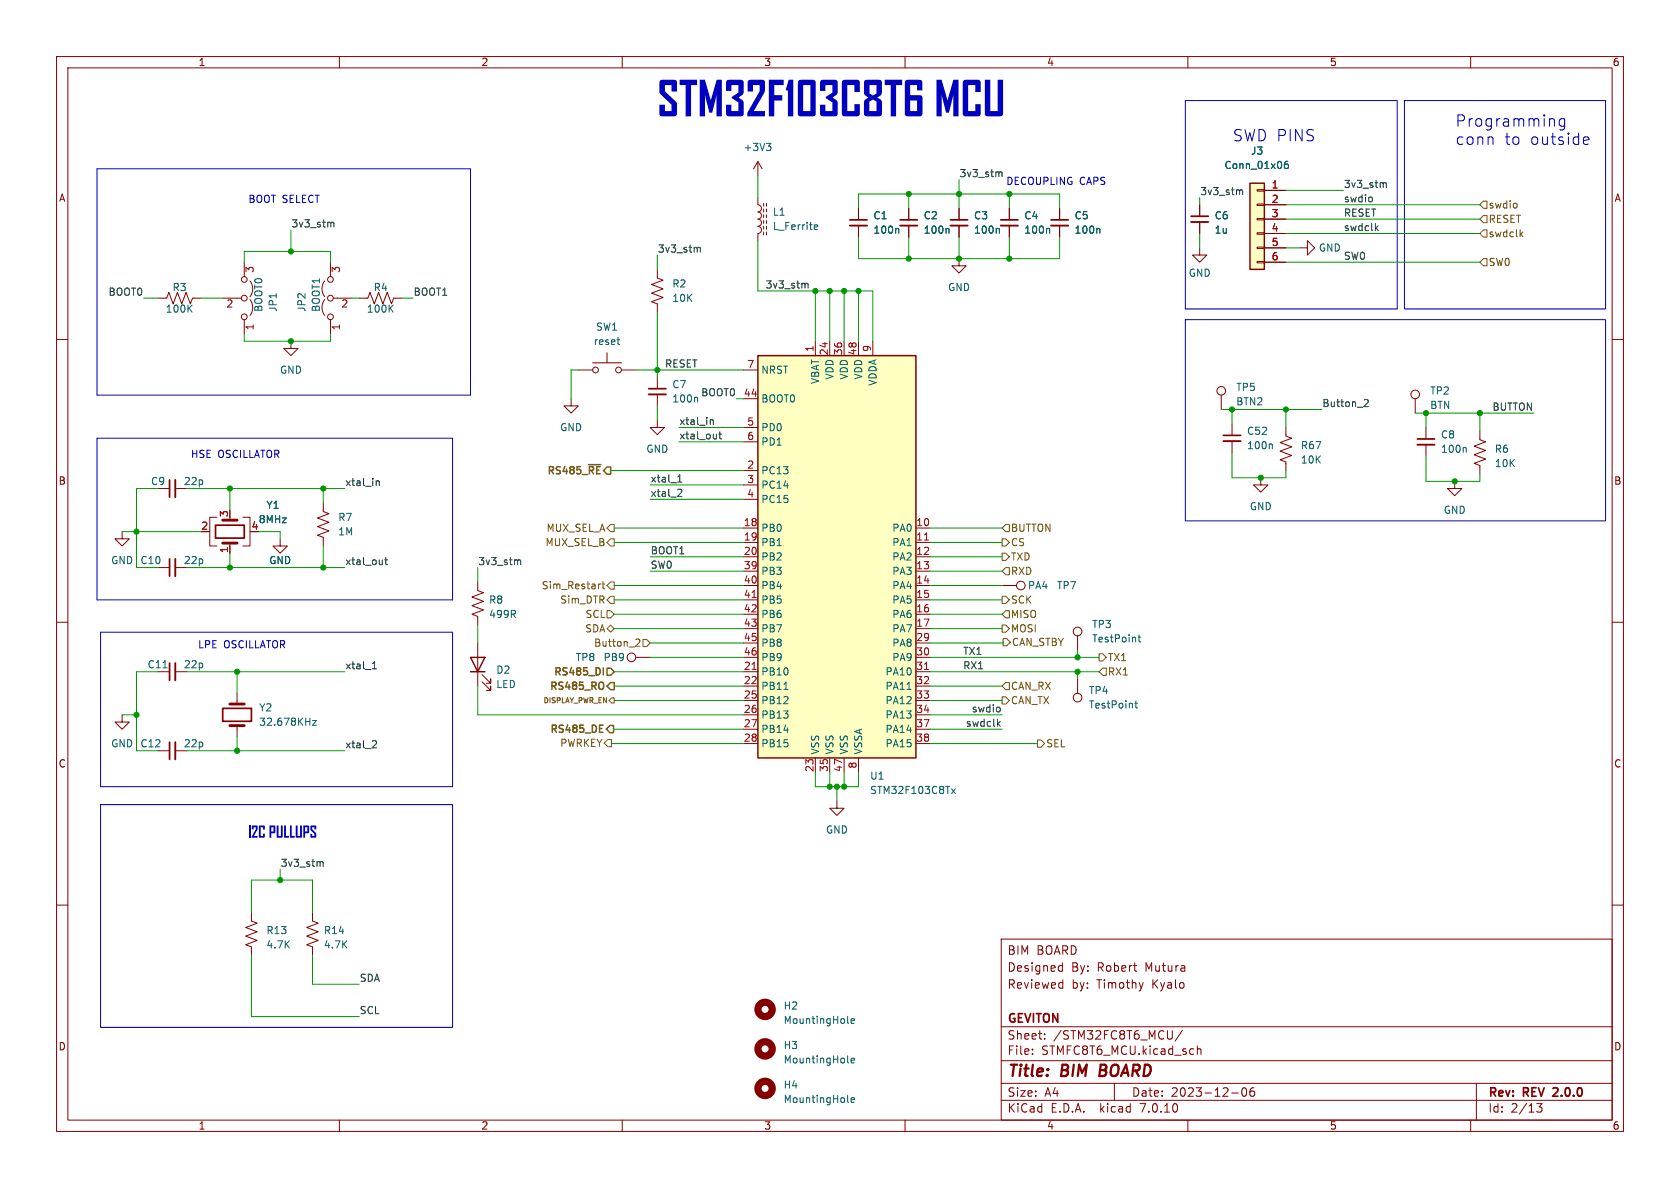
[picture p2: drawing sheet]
<svg xmlns="http://www.w3.org/2000/svg" width="297mm" height="210mm" viewBox="0 0 297 210" stroke-linecap="round" stroke-linejoin="round" font-family="sans-serif">
<g fill="none" stroke="#840000" stroke-width=".18">
<path d="M10 10h277v190h-277zM12 12h273v186h-273zM60 10v2M110 10v2M160 10v2M210 10v2M260 10v2M134 34.9v1.3a.64 .64 0 0 1 .6 .6 .64 .64 0 0 1-.6 .7 .64 .64 0 0 1 .6 .6 .64 .64 0 0 1-.6 .6 .64 .64 0 0 1 .6 .7 .64 .64 0 0 1-.6 .6 .64 .64 0 0 1 .6 .6 .64 .64 0 0 1-.6 .7v1.2M134 28.6v2.5M134 28.6l-.8 1.2M134 28.6l.7 1.2M135 35.9v.5"/>
<path d="M135 37v.5M135 38v.5M135 39v.5M135.5 35.9v.5M135.5 37v.5M135.5 38v.5M135.5 39v.5M151.8 36.8v2.1M151.8 39.9v2M160.7 36.8v2.1M160.7 39.9v2M169.5 36.8v2.1"/>
<path d="M169.5 39.9v2M178.4 36.8v2.1M178.4 39.9v2M187.3 36.8v2.1M187.3 39.9v2M212.1 36.2v2M212.1 39.2v2.1M222.2 38.6h1.3v.3h-1.3zM222.2 36.1h1.3v.2h-1.3zM222.2 33.5h1.3v.3h-1.3zM223.5 33.7h3.8M223.5 36.2h3.8"/>
<path d="M223.5 38.7h3.8M10 60h2M27.9 52.7h1.6l.3-1 .8 2 .8-2 .7 2 .8-2 .8 2 .3-1h1.6M39.4 52.7h3.3M43.2 46.4v2.5M43.2 56.5v2.6M44.2 53a2.26 2.26 0 0 1 0 2.8M44.2 49.7a2.26 2.26 0 0 1 0 2.8M57.4 53a2.26 2.26 0 0 0 0 2.8M57.4 49.7a2.26 2.26 0 0 0 0 2.8M58.4 46.4v2.5M58.4 56.5v2.6"/>
<path d="M58.9 52.7h3.3M63.5 52.7h1.5l.4-1 .8 2 .7-2 .8 2 .8-2 .7 2 .4-1h1.5M116.2 47.6v1.5l1 .4-2 .8 2 .8-2 .7 2 .8-2 .7 1 .4v1.5M135 40v.5M135 41v.5M135.5 40v.5M135.5 41v.5M169.5 45.7v1.3h1.3l-1.3 1.3-1.2-1.3h1.2M212.1 43.8v1.3h1.3l-1.3 1.3-1.3-1.3h1.3M222.2 46.2h1.3v.3h-1.3zM222.2 43.7h1.3v.2h-1.3zM222.2 41.1h1.3v.3h-1.3z"/>
<path d="M223.5 41.3h3.8M223.5 43.8h3.8M223.5 46.4h3.8M229.9 43.8h1.2v-1.3l1.3 1.3-1.3 1.3v-1.3M285 60h2M51.4 60.3v1.3h1.3l-1.3 1.3-1.2-1.3h1.2M101 70.5v1.3h1.2l-1.2 1.2-1.3-1.2h1.3M102.2 65.4h2.6M104.8 64.1h5.1M107.3 62.4v1.7M109.9 65.4h2.5M116.2 74.3v1.3h1.3l-1.3 1.2-1.3-1.2h1.3"/>
<path d="M116.2 66.7v2M116.2 69.7v2.1M131.4 65.4h2.6M131.4 70.5h2.6M131.4 75.6h2.6M131.4 78.1h2.6M144.1 60.3v2.6M146.7 60.3v2.6M149.2 60.3v2.6M151.8 60.3v2.6M154.3 60.3v2.6M215.9 69.9v2.5"/>
<path d="M217.8 74.9v2.1M217.8 78v2M227.3 75.6v1.5l1 .4-2 .7 2 .8-2 .8 2 .7-2 .8 1 .4v1.5M250.2 70.5v2.5M252.1 75.6v2M252.1 78.6v2M261.6 76.2v1.5l1 .4-2 .8 2 .7-2 .8 2 .8-2 .7 1 .4v1.5M21.6 94v1.3h1.3l-1.3 1.2-1.3-1.2h1.3M27.9 86.4h2.1M31 86.4h2M36.8 94h.3M38.4 91.4h-1.3v5.1h1.3"/>
<path d="M40.6 96v1.8M42.9 91.4h1.3v5.1h-1.3M49.5 95.3v1.2h1.3l-1.3 1.3-1.2-1.3h1.2M57.1 88.9v1.5l1.1 .4-2.1 .8 2.1 .7-2.1 .8 2.1 .8-2.1 .7 1 .4v1.5M131.4 93.3h2.6M131.4 95.9h2.6M131.4 98.4h2.6M131.4 83.2h2.6M131.4 85.7h2.6M131.4 88.3h2.6M161.9 93.3h2.6M161.9 95.9h2.6"/>
<path d="M161.9 98.4h2.6M222.9 84.5v1.2h1.3l-1.3 1.3-1.3-1.3h1.3M257.2 85.1v1.3h1.2l-1.2 1.2-1.3-1.2h1.3M10 110h2M27.9 118.7h2.1M27.9 100.3h2.1M31 118.7h2M31 100.3h2M84.5 102.9v1.5l1 .4-2.1 .7 2.1 .8-2.1 .8 2.1 .7-2.1 .8 1.1 .4v1.5M84.5 113.7v7.6M85.2 119.3l1.5 1.5v-.8v.8h-.7M112.4 116.2h2.5"/>
<path d="M131.4 116.2h2.6M131.4 118.7h2.6M131.4 103.5h2.6M131.4 101h2.6M131.4 106h2.6M131.4 108.6h2.6M131.4 111.1h2.6M131.4 113.7h2.6M161.9 116.2h2.6M161.9 118.7h2.6M161.9 103.5h2.6M161.9 101h2.6"/>
<path d="M161.9 106h2.6M161.9 108.6h2.6M161.9 111.1h2.6M161.9 113.7h2.6M177.2 103.5h2.5M190.5 112.4v2.5M285 110h2M21.6 126.4v1.2h1.3l-1.3 1.3-1.3-1.3h1.3M27.9 132.7h2.1M31 132.7h2M41.9 122.6v1.9M41.9 128.3v1.9"/>
<path d="M85.2 120.5l1.5 1.5v-.7v.7h-.7M131.4 121.3h2.6M131.4 123.8h2.6M131.4 126.4h2.6M131.4 128.9h2.6M131.4 131.4h2.6M144.1 134v2.5M146.7 134v2.5M149.2 134v2.5M151.8 134v2.5M161.9 121.3h2.6M161.9 123.8h2.6"/>
<path d="M161.9 126.4h2.6M161.9 128.9h2.6M161.9 131.4h2.6M190.5 120v2.6M10 160h2M148 141.6v1.3h1.2l-1.2 1.2-1.3-1.2h1.3M285 160h2M44.4 161.3v1.5l1.1 .4-2.1 .8 2.1 .7-2.1 .8 2.1 .7-2.1 .8 1 .4v1.5M55.2 161.3v1.5l1.1 .4-2.1 .8 2.1 .7-2.1 .8 2.1 .7-2.1 .8 1 .4v1.5M177 166h108v32h-108zM187.4 170.7l.4 .1M187.7 173.7l.2 .1"/>
<path d="M187.8 170.2v1.5M187.8 171.6l-.4 .1M187.9 173.2v1.5M187.9 174.6l-.2 .1M202.1 173.7l-.4 1M60 198v2M110 198v2M160 198v2M177 194.5h108M177 191.5h108M177 187.5h108M177 181.5h108"/>
<path d="M182.5 186.3v.1M182.5 185.5v.1M184.7 183.6v.1M184.7 182.8v.1M197 191.5v3M207.2 182.2v1.4M209 182.1l-1.3 2M210 198v2M211.7 184.9v1.5M211.7 185.5l.2-.1 .3 .1 .1 .9M217.7 193.2h1.2M219.7 192.4l.2-.1a.81 .81 0 0 1 .6 .6 .81 .81 0 0 1-.3 .8l-.2 .1a.81 .81 0 0 1-.3-1.4z"/>
<path d="M221.7 192.3a.59 .59 0 0 0-.7 .6v.6l.1 .2 .4 .1 .2-.1 .1-.5-.1-.3h-.5l-.2 .3M260 198v2M261 191.5v6.5M271.7 195.1h.9l-.5 .6 .4 .1v.7l-.2 .1-.6-.1"/>
<circle cx="43.2" cy="49.4" r=".51"/>
<circle cx="43.2" cy="52.7" r=".51"/>
<circle cx="43.2" cy="56" r=".51"/>
<circle cx="58.4" cy="49.4" r=".51"/>
<circle cx="58.4" cy="56" r=".51"/>
<circle cx="58.4" cy="52.7" r=".51"/>
<circle cx="105.3" cy="65.4" r=".51"/>
<circle cx="109.3" cy="65.4" r=".51"/>
<circle cx="215.9" cy="69.1" r=".76"/>
<circle cx="250.2" cy="69.7" r=".76"/>
<circle cx="111.6" cy="116.2" r=".76"/>
<circle cx="180.5" cy="103.5" r=".76"/>
<circle cx="190.5" cy="111.6" r=".76"/>
<circle cx="190.5" cy="123.3" r=".76"/>
</g>
<g fill="none" stroke="#840000" stroke-width=".3">
<path d="M150.2 38.9h3.1M159.1 38.9h3.1M168 38.9h3.1M176.9 38.9h3.1M185.8 38.9h3M210.6 38.2h3M114.7 68.7h3M216.3 77h3M250.6 77.6h3M30 84.8v3.1M30 98.8v3.1M38.1 92.8h5.1v2.3h-5.1z"/>
<path d="M30 117.2v3.1M30 131.2v3M39.4 125.2h5v2.3h-5zM274.6 192.4h.1M275.3 192.9l-.8 .9h.9"/>
</g>
<path d="M194.6 188.2l-.3 2h.8" fill="none" stroke="#840000" stroke-width=".4"/>
<g fill="none" stroke="#840000" stroke-width=".33">
<path d="M150.2 39.9h3.1M159.1 39.9h3.1M168 39.9h3.1M176.9 39.9h3.1M185.8 39.9h3M210.6 39.2h3M114.7 69.7h3M216.3 78h3M250.6 78.6h3M31 84.8v3.1M31 98.8v3.1M31 117.2v3.1"/>
<path d="M31 131.2v3"/>
</g>
<g fill="none" stroke="#006464" stroke-width=".18">
<path d="M135.5 25.3h.8l-.4 .5M136 25.8l.3 .3v.3l-.3 .2M144.1 39.7l.4 .1 .1 .2-.6 .2M227.7 28.5l-.4 .1a.86 .86 0 0 0 0 1.2l.4-.1 .1-.5-.3-.2-.3 .1-.1 .1M33.4 54.5l.6 .7M34 53.9l-.8 .7M69 54.5l.5 .7M69.5 53.9l-.7 .7M144.5 40.5l-.4 .1M158.7 40.4l.2 .2v.6M167.6 40.4l.2 .2v.6M176.5 40.4l.2 .2v.6"/>
<path d="M185.4 40.4l.2 .2v.6M194.3 40.4l.2 .2v.6M109.1 60.1h.5M109.3 60.8l.3 .1M123.1 70.2l.2 .2v.7M224.7 78.5l.2 .2v.6M259 79.1l.2 .2v.7M28.8 118.1h.7M201.2 112.6h.5M201.4 112.2v1.1l.3 .2M55.3 127.4h.6l-.6 .8h.6M138.6 121.9h.7"/>
<path d="M160.3 121.9h.8M168.2 139.4l.7 .9M168.9 139.4l-.7 .9M200.6 124.3h.5M200.8 123.9v1.1l.3 .2M149.8 194.7l.2 .2M149.8 180.7l.2 .2M149.8 187.7l.2 .2M150.5 194.5l.6-.2-.1-.2-.4-.1-.1 .2v.6h.5M150.5 180.5l.6-.1-.1-.3h-.4l-.1 .2v.6h.5M150.5 187.5l.6-.1-.1-.3h-.4l-.1 .1v.6h.5"/>
</g>
<path d="M221 32.4h2.5v15.2h-2.5zM134 62.9h27.9v71.1h-27.9zM83.2 116.2h2.5l-1.2 2.5zM83.2 118.7h2.5" fill="none" stroke="#840000" stroke-width=".25"/>
<g fill="none" stroke="#840000" stroke-width="1.3">
<circle cx="135.3" cy="178.4" r="1.27"/>
<circle cx="135.3" cy="185.4" r="1.27"/>
<circle cx="135.3" cy="192.4" r="1.27"/>
</g>
<path d="M39.4 96h2.5M39.4 91.9h2.5M40.6 128.3h2.6M40.6 124.5h2.6" fill="none" stroke="#840000" stroke-width=".51"/>
<g fill="#ffffc2" stroke="#ffffc2" stroke-width=".18">
<path d="M221 32.4h2.5v15.2h-2.5z"/>
<path d="M134 62.9h27.9v71.1h-27.9z"/>
</g>
<path d="M163.4 95.5h.8M133 118.3h.7M133 105.6h.7M163.4 118.3h.8" fill="none" stroke="#a90000" stroke-width=".18"/>
<g fill="none" stroke="#725600" stroke-width=".18">
<path d="M262.3 38.1h.6v1.3h-.6l-.7-.7zM262.3 35.6h.6v1.2h-.6l-.7-.6zM268.1 36v.7M262.3 40.6h.6v1.3h-.6l-.7-.6zM262.3 45.7h.6v1.3h-.6l-.7-.6zM268.9 41.4l.3 .5M269.2 41l-.5 .5M107.9 92.7h.7v1.3h-.7l-.6-.7zM107.9 95.3h.7v1.2h-.7l-.6-.6zM177.2 95.3h.6l.6 .6-.6 .6h-.6zM177.2 97.8h.6l.6 .6-.6 .7h-.6zM177.8 92.7h.6v1.3h-.6l-.6-.7z"/>
<path d="M106.2 103.2l-.3 .1M106.4 103.2h.5M106.6 102.8v1.1l.3 .2M107.3 111.1l.6-.6 .7 .6-.7 .7zM107.3 108h.6l.7 .6-.7 .6h-.6zM107.9 102.9h.7v1.2h-.7l-.6-.6zM107.9 105.4h.7v1.3h-.7l-.6-.7zM112.5 113h.4l.2 .3-.8 .9h.8M113.7 113h.6l.6 .7-.6 .6h-.6zM177.2 105.4h.6l.6 .6-.6 .7h-.6zM177.2 110.5h.6l.6 .6-.6 .7h-.6zM177.3 112.9h.7l.6 .6-.6 .7h-.7z"/>
<path d="M177.8 100.3h.6v1.3h-.6l-.6-.6zM177.8 108h.6v1.2h-.6l-.6-.6zM194.3 115.6h.6l.7 .6-.7 .6h-.6zM194.9 118.1h.7v1.3h-.7l-.6-.7zM107.5 130.7h.6v1.3h-.6l-.7-.6zM108.1 123.4h.5v.9h-.5l-.4-.5zM177.2 123.2h.6l.6 .6-.6 .7h-.6zM177.8 120.7h.6v1.2h-.6l-.6-.6zM183.4 130.8h.6l.7 .6-.7 .7h-.6z"/>
</g>
<path d="M104 82.1h2.2M106.7 118v1.3M107.3 118.1h.6l.7 .6-.7 .7h-.6zM106 128.8h.4M106 129.4h.6M106 128.2h.6M106.4 120.6h.1a.81 .81 0 0 1-.1 1.3M107.8 128.2h.7v1.3h-.7l-.6-.6zM107.9 120.7h.7v1.2h-.7l-.6-.6z" fill="none" stroke="#725600" stroke-width=".25"/>
<g fill="none" stroke="#0f0f0f" stroke-width=".18">
<path d="M58.6 39.3h.4v.8M176.7 30.5h.4v.7M219.2 33.6h.4l.1 .8M242.5 35v.6M243.6 39.9l-.4 .5M244.6 32.4h.4l.1 .7M123.3 43.8h.4l.1 .8M142.4 50.1h.4l.1 .8M243.3 40.3l.3 .5M125.6 74.3h.4l.1 .8M127.1 76.7h.5M127.3 76.3v1.1l.3 .2"/>
<path d="M241.2 70.7l.4-.1 .3 .4-.8 .9h.8M66.6 85.1h.4v.7M68 99h.5M68.2 98.5v1.1l.3 .2M91.6 99h.4l.1 .8M119.8 85.2h.7M119.8 84.3l.4-.4v1.3M120 86.5h.4l.1 .3-.7 1h.7M65.8 118.2h.8M65.8 117.3l.4-.3v1.2M66 130.9l.4 .1 .2 .3-.8 .9h.8M176.5 127.9l.3 .5"/>
<path d="M176.8 125.1v.6M176.8 127.5l-.5 .5M56.6 152.4h.5v.8"/>
</g>
<path d="M209.5 17.8h37.5v36.8h-37.5zM248.3 17.8h35.5v36.8h-35.5zM17.1 29.8h66.1v40.1h-66.1zM274.7 21.1l.1 1.2M276.6 21v1.6l-.2 .3M276.6 21.1l-.6-.1-.3 .4v.5l.1 .3 .2 .1 .6-.1M280.2 24.2l.6 .1 .1 .4-1 .2M280.8 25.4l-.6 .1M209.5 56.5h74.3v35.6h-74.3zM17.1 77.5h62.9v28.5h-62.9zM17.8 111.8h62.2v27.3h-62.2zM17.8 142.2h62.2v39.4h-62.2z" fill="none" stroke="#0000c2" stroke-width=".18"/>
<g fill="none" stroke="#009600" stroke-width=".18">
<path d="M134 31.1v3.8M151.8 36.8v-2.5h35.5v2.5M160.7 34.3v2.5M169.5 31.8v5M178.4 34.3v2.5M212.1 34.9v1.3M227.3 33.7h10.2M227.3 36.2h34.3M227.3 38.7h34.3M25.4 52.7h2.5M35.6 52.7h3.8M43.2 46.4v-1.9h15.2v1.9"/>
<path d="M43.2 59.1v1.2h15.2v-1.2M51.4 40.6v3.9M62.2 52.7h1.3M71.1 52.7h1.9M116.2 45.1v2.5M116.2 55.2v11.5M134 42.5v8.9h20.3v8.9M144.1 51.4v8.9M146.7 51.4v8.9M149.2 51.4v8.9M151.8 41.9v3.8h35.5v-3.8M151.8 51.4v8.9"/>
<path d="M160.7 41.9v3.8M169.5 41.9v3.8M178.4 41.9v3.8M212.1 41.3v2.5M227.3 43.8h2.6M227.3 41.3h34.3M227.3 46.4h34.3M102.2 65.4h-1.2v5.1M112.4 65.4h19M116.2 71.8v2.5M120 75.6h11.4M120 78.1h11.4"/>
<path d="M130.2 70.5h1.2M215.9 72.4h17.8M217.8 72.4v2.5M227.3 72.4v3.2M250.2 73h20.9M252.1 73v2.6M261.6 73v3.2M21.6 94h14M27.9 86.4h-3.8v13.9h3.8M33 86.4h28M40.6 86.4v3.8M40.6 97.8v2.5"/>
<path d="M45.7 94h3.8v1.3M57.1 86.4v2.5M57.1 96.5v3.8M107.9 83.2h23.5M108.6 95.9h22.8M108.6 93.3h22.8M114.9 98.4h16.5M114.9 85.7h16.5M114.9 88.3h16.5M164.5 95.9h12.7M164.5 98.4h12.7M164.5 93.3h12.7"/>
<path d="M217.8 80v4.5h9.5v-1.3M252.1 80.6v4.5h9.5v-1.3M27.9 118.7h-3.8v14h3.8M33 118.7h28M33 100.3h28M41.9 118.7v3.9M84.5 100.3v2.6M84.5 110.5v3.2M108.6 118.7h22.8M108.6 111.1h22.8M108.6 106h22.8M108.6 103.5h22.8"/>
<path d="M108.6 108.6h22.8M114.9 116.2h16.5M114.9 113.7h16.5M114.9 101h16.5M164.5 118.7h29.8M164.5 116.2h29.8M164.5 111.1h12.7M164.5 106h12.7M164.5 103.5h12.7M164.5 101h12.7M164.5 108.6h12.7M177.3 113.5v.2h-12.8"/>
<path d="M190.5 114.9v1.3M190.5 118.7v1.3M21.6 126.4h2.5M33 132.7h28M41.9 130.2v2.5M84.5 121.3v5.1h46.9M108.1 131.4h23.3M108.5 128.9h22.9M108.6 123.8h22.8M108.6 121.3h22.8M144.1 136.5v2.6h7.7v-2.6M146.7 136.5v2.6"/>
<path d="M148 139.1v2.5M149.2 136.5v2.6M164.5 126.4h12.7M164.5 123.8h12.7M164.5 121.3h12.7M164.5 128.9h12.7M164.5 131.4h18.9M49.5 153.7v1.9M44.4 161.3v-5.7h10.8v5.7M44.4 168.9v10.8h19.1M55.2 168.9v5.1h8.3"/>
</g>
<g fill="#009600" stroke="#009600" stroke-width=".18">
<circle cx="24.1" cy="126.4" r=".46"/>
<circle cx="40.6" cy="100.3" r=".46"/>
<circle cx="41.9" cy="118.7" r=".46"/>
<circle cx="49.5" cy="155.6" r=".46"/>
<circle cx="41.9" cy="132.7" r=".46"/>
<circle cx="40.6" cy="86.4" r=".46"/>
<circle cx="57.1" cy="86.4" r=".46"/>
<circle cx="24.1" cy="94" r=".46"/>
<circle cx="148" cy="139.1" r=".46"/>
<circle cx="149.2" cy="139.1" r=".46"/>
<circle cx="146.7" cy="139.1" r=".46"/>
<circle cx="57.1" cy="100.3" r=".46"/>
<circle cx="51.4" cy="60.3" r=".46"/>
<circle cx="51.4" cy="44.5" r=".46"/>
<circle cx="144.1" cy="51.4" r=".46"/>
<circle cx="116.2" cy="65.4" r=".46"/>
<circle cx="222.9" cy="84.5" r=".46"/>
<circle cx="252.1" cy="73" r=".46"/>
<circle cx="257.2" cy="85.1" r=".46"/>
<circle cx="217.8" cy="72.4" r=".46"/>
<circle cx="190.5" cy="116.2" r=".46"/>
<circle cx="190.5" cy="118.7" r=".46"/>
<circle cx="178.4" cy="34.3" r=".46"/>
<circle cx="169.5" cy="45.7" r=".46"/>
<circle cx="169.5" cy="34.3" r=".46"/>
<circle cx="160.7" cy="45.7" r=".46"/>
<circle cx="151.8" cy="51.4" r=".46"/>
<circle cx="160.7" cy="34.3" r=".46"/>
<circle cx="178.4" cy="45.7" r=".46"/>
<circle cx="146.7" cy="51.4" r=".46"/>
<circle cx="149.2" cy="51.4" r=".46"/>
<circle cx="261.6" cy="73" r=".46"/>
<circle cx="227.3" cy="72.4" r=".46"/>
</g>
<g font-size="8.4" fill="#0000c2">
<text x="116.2" y="21.6">STM32F103C8T6</text>
<text x="165.2" y="21.6">MCU</text>
</g>
<g font-size="2.8" fill="#0000c2">
<text x="257.2" y="22.6">Programming</text>
<text x="217.8" y="25.2">SWD PINS</text>
<text x="257.2" y="25.8">conn</text>
<text x="265.9" y="25.8">to</text>
<text x="270.4" y="25.8">outside</text>
<text x="43.8" y="148.4">I2CPULLUPS</text>
</g>
<g font-size="2.8" fill="#840000">
<text x="178" y="190.9">Title:</text>
<text x="187.7" y="190.9">BIM</text>
<text x="195.2" y="190.9">BOARD</text>
</g>
<g font-size="2.1" fill="#840000">
<text x="178" y="172">Designed</text>
<text x="178" y="169">BIM</text>
<text x="183.2" y="169">BOARD</text>
<text x="189.4" y="172">By:</text>
<text x="194" y="172">Robert</text>
<text x="202.6" y="172">Mutura</text>
<text x="178" y="175">Reviewed</text>
<text x="189.4" y="175">by:</text>
<text x="194" y="175">Timothy</text>
<text x="203.8" y="175">Kyalo</text>
<text x="178" y="184">Sheet:</text>
<text x="178" y="181.2">GEVITON</text>
<text x="186.2" y="184">/STM32FC8T6_MCU/</text>
<text x="178" y="186.7">File:</text>
<text x="184.1" y="186.7">STMFC8T6_MCU.kicad_sch</text>
<text x="178" y="196.9">KiCad</text>
<text x="178" y="194.1">Size:</text>
<text x="184.7" y="194.1">A4</text>
<text x="185.7" y="196.9">E.D.A.</text>
<text x="194.6" y="196.9">kicad</text>
<text x="200" y="194.1">Date:</text>
<text x="201.8" y="196.9">7.0.10</text>
<text x="207" y="194.1">2023-12-06</text>
<text x="263" y="194.3">Rev:</text>
<text x="263" y="196.9">Id:</text>
<text x="267.1" y="196.9">2/13</text>
<text x="269.4" y="194.3">REV</text>
<text x="275.3" y="194.3">2.0.0</text>
</g>
<g font-size="1.8" fill="#840000">
<text x="35" y="11.9">1</text>
<text x="85" y="11.9">2</text>
<text x="135" y="11.9">3</text>
<text x="185" y="11.9">4</text>
<text x="235" y="11.9">5</text>
<text x="285" y="11.9">6</text>
<text x="10.3" y="35.9">A</text>
<text x="285.3" y="35.9">A</text>
<text x="10.3" y="85.9">B</text>
<text x="285.3" y="85.9">B</text>
<text x="10.3" y="135.9">C</text>
<text x="285.3" y="135.9">C</text>
<text x="10.3" y="185.9">D</text>
<text x="285.3" y="185.9">D</text>
<text x="35" y="199.9">1</text>
<text x="85" y="199.9">2</text>
<text x="135" y="199.9">3</text>
<text x="185" y="199.9">4</text>
<text x="235" y="199.9">5</text>
<text x="285" y="199.9">6</text>
</g>
<g font-size="1.8" fill="#006464">
<text x="131.3" y="26.9">+3V3</text>
<text x="221.1" y="27.5">J3</text>
<text x="216.4" y="30.1">Conn_01x06</text>
<text x="136.5" y="38.3">L1</text>
<text x="136.5" y="40.9">L_Ferrite</text>
<text x="154.3" y="39">C1</text>
<text x="154.3" y="41.5">100n</text>
<text x="163.2" y="39">C2</text>
<text x="163.2" y="41.5">100n</text>
<text x="172.1" y="39">C3</text>
<text x="172.1" y="41.5">100n</text>
<text x="181" y="39">C4</text>
<text x="181" y="41.5">100n</text>
<text x="189.9" y="39">C5</text>
<text x="189.9" y="41.5">100n</text>
<text x="214.6" y="39">C6</text>
<text x="214.6" y="41.5">1u</text>
<text x="233.1" y="44.7">GND</text>
<text x="30.4" y="51.7">R3</text>
<text x="66" y="51.7">R4</text>
<text x="118.8" y="51">R2</text>
<text x="118.8" y="53.6">10K</text>
<text x="167.5" y="51.7">GND</text>
<text x="210.1" y="49.1">GND</text>
<text x="29.2" y="55.5">100K</text>
<text x="46.6" y="55.2" transform="rotate(-90 46.6 55.2)">BOOT0</text>
<text x="49.1" y="55.2" transform="rotate(-90 49.1 55.2)">JP1</text>
<text x="54.2" y="55.2" transform="rotate(-90 54.2 55.2)">JP2</text>
<text x="56.7" y="55.2" transform="rotate(-90 56.7 55.2)">BOOT1</text>
<text x="64.8" y="55.5">100K</text>
<text x="105.3" y="58.6">SW1</text>
<text x="104.9" y="61.2">reset</text>
<text x="49.4" y="66.3">GND</text>
<text x="118.8" y="68.8">C7</text>
<text x="118.8" y="71.4">100n</text>
<text x="134.5" y="71.3">BOOT0</text>
<text x="134.5" y="66.3">NRST</text>
<text x="145" y="68" transform="rotate(-90 145 68)">VBAT</text>
<text x="147.5" y="67.2" transform="rotate(-90 147.5 67.2)">VDD</text>
<text x="150.1" y="67.2" transform="rotate(-90 150.1 67.2)">VDD</text>
<text x="152.6" y="67.2" transform="rotate(-90 152.6 67.2)">VDD</text>
<text x="155.2" y="68.3" transform="rotate(-90 155.2 68.3)">VDDA</text>
<text x="218.4" y="69.3">TP5</text>
<text x="218.4" y="71.9">BTN2</text>
<text x="252.7" y="70">TP2</text>
<text x="98.9" y="76.4">GND</text>
<text x="134.5" y="76.4">PD0</text>
<text x="220.4" y="77.1">C52</text>
<text x="252.7" y="72.5">BTN</text>
<text x="254.6" y="77.7">C8</text>
<text x="114.2" y="80.2">GND</text>
<text x="134.5" y="79">PD1</text>
<text x="220.4" y="79.6">100n</text>
<text x="229.9" y="79.6">R67</text>
<text x="229.9" y="82.1">10K</text>
<text x="254.6" y="80.2">100n</text>
<text x="264.2" y="80.2">R6</text>
<text x="264.2" y="82.8">10K</text>
<text x="26.6" y="86">C9</text>
<text x="32.4" y="86">22p</text>
<text x="134.5" y="84">PC13</text>
<text x="134.5" y="86.6">PC14</text>
<text x="134.5" y="89.1">PC15</text>
<text x="45.6" y="92.7">8MHz</text>
<text x="47" y="90.1">Y1</text>
<text x="59.7" y="92.3">R7</text>
<text x="59.7" y="94.8">1M</text>
<text x="134.5" y="94.2">PB0</text>
<text x="157.6" y="94.2">PA0</text>
<text x="220.8" y="90.4">GND</text>
<text x="255.1" y="91">GND</text>
<text x="19.6" y="99.9">GND</text>
<text x="24.7" y="99.9">C10</text>
<text x="32.4" y="99.9">22p</text>
<text x="47.5" y="99.9">GND</text>
<text x="134.5" y="96.7">PB1</text>
<text x="134.5" y="99.3">PB2</text>
<text x="134.5" y="101.8">PB3</text>
<text x="157.6" y="96.7">PA1</text>
<text x="157.6" y="99.3">PA2</text>
<text x="157.6" y="101.8">PA3</text>
<text x="86.4" y="106.9">R8</text>
<text x="134.5" y="104.4">PB4</text>
<text x="134.5" y="106.9">PB5</text>
<text x="157.6" y="104.4">PA4</text>
<text x="157.6" y="106.9">PA5</text>
<text x="181.6" y="104.4">PA4</text>
<text x="186.8" y="104.4">TP7</text>
<text x="86.4" y="109.4">499R</text>
<text x="134.5" y="109.4">PB6</text>
<text x="134.5" y="112">PB7</text>
<text x="157.6" y="109.4">PA6</text>
<text x="157.6" y="112">PA7</text>
<text x="193" y="111.2">TP3</text>
<text x="193" y="113.8">TestPoint</text>
<text x="26" y="118.3">C11</text>
<text x="32.4" y="118.3">22p</text>
<text x="87.6" y="119.3">D2</text>
<text x="101.7" y="117.1">TP8</text>
<text x="106.6" y="117.1">PB9</text>
<text x="134.5" y="119.6">PB10</text>
<text x="134.5" y="114.5">PB8</text>
<text x="134.5" y="117.1">PB9</text>
<text x="156.4" y="119.6">PA10</text>
<text x="157.6" y="114.5">PA8</text>
<text x="157.6" y="117.1">PA9</text>
<text x="45.7" y="126">Y2</text>
<text x="87.6" y="121.8">LED</text>
<text x="134.5" y="122.1">PB11</text>
<text x="134.5" y="124.7">PB12</text>
<text x="156.4" y="122.1">PA11</text>
<text x="156.4" y="124.7">PA12</text>
<text x="192.4" y="122.9">TP4</text>
<text x="192.4" y="125.5">TestPoint</text>
<text x="45.7" y="128.5">32.678KHz</text>
<text x="134.5" y="127.2">PB13</text>
<text x="134.5" y="129.8">PB14</text>
<text x="156.4" y="127.2">PA13</text>
<text x="156.4" y="129.8">PA14</text>
<text x="19.6" y="132.3">GND</text>
<text x="24.7" y="132.3">C12</text>
<text x="32.4" y="132.3">22p</text>
<text x="134.5" y="132.3">PB15</text>
<text x="145" y="133.5" transform="rotate(-90 145 133.5)">VSS</text>
<text x="147.5" y="133.5" transform="rotate(-90 147.5 133.5)">VSS</text>
<text x="150.1" y="133.5" transform="rotate(-90 150.1 133.5)">VSS</text>
<text x="152.6" y="133.5" transform="rotate(-90 152.6 133.5)">VSSA</text>
<text x="156.4" y="132.3">PA15</text>
<text x="153.7" y="138">U1</text>
<text x="153.7" y="140.6">STM32F103C8Tx</text>
<text x="145.9" y="147.5">GND</text>
<text x="47" y="165.3">R13</text>
<text x="47" y="167.9">4.7K</text>
<text x="57.2" y="165.3">R14</text>
<text x="57.2" y="167.9">4.7K</text>
<text x="138.4" y="178.7">H2</text>
<text x="138.4" y="181.2">MountingHole</text>
<text x="138.4" y="185.6">H3</text>
<text x="138.4" y="188.2">MountingHole</text>
<text x="138.4" y="192.6">H4</text>
<text x="138.4" y="195.2">MountingHole</text>
</g>
<g font-size="1.8" fill="#0000c2">
<text x="43.8" y="35.9">BOOT SELECT</text>
<text x="177.8" y="32.8">DECOUPLING</text>
<text x="190.8" y="32.8">CAPS</text>
<text x="33.7" y="81">HSE OSCILLATOR</text>
<text x="34.9" y="114.7">LPE</text>
<text x="39.5" y="114.7">OSCILLATOR</text>
</g>
<g font-size="1.8" fill="#0f0f0f">
<text x="169.5" y="31.4">3v3_stm</text>
<text x="212.1" y="34.6">3v3_stm</text>
<text x="237.5" y="35.8">swdio</text>
<text x="237.5" y="33.3">3v3_stm</text>
<text x="51.4" y="40.3">3v3_stm</text>
<text x="237.5" y="40.9">swdclk</text>
<text x="237.5" y="38.4">RESET</text>
<text x="116.2" y="44.7">3v3_stm</text>
<text x="237.5" y="46">SW0</text>
<text x="19.1" y="52.4">BOOT0</text>
<text x="73" y="52.4">BOOT1</text>
<text x="135.3" y="51.1">3v3_stm</text>
<text x="117.5" y="65.1">RESET</text>
<text x="123.9" y="70.1">BOOT0</text>
<text x="120" y="77.8">xtal_out</text>
<text x="120" y="75.2">xtal_in</text>
<text x="233.7" y="72">Button_2</text>
<text x="263.7" y="72.7">BUTTON</text>
<text x="61" y="86">xtal_in</text>
<text x="114.9" y="87.9">xtal_2</text>
<text x="114.9" y="85.4">xtal_1</text>
<text x="61" y="100">xtal_out</text>
<text x="84.5" y="100">3v3_stm</text>
<text x="114.9" y="100.6">SW0</text>
<text x="114.9" y="98.1">BOOT1</text>
<text x="61" y="118.4">xtal_1</text>
<text x="170.2" y="115.9">TX1</text>
<text x="170.2" y="118.4">RX1</text>
<text x="170.7" y="128.6">swdclk</text>
<text x="171.7" y="126">swdio</text>
<text x="61" y="132.4">xtal_2</text>
<text x="49.5" y="153.3">3v3_stm</text>
<text x="63.5" y="173.6">SDA</text>
<text x="63.5" y="179.4">SCL</text>
</g>
<g font-size="1.8" fill="#a90000">
<text x="224.7" y="33.4">1</text>
<text x="224.7" y="35.9">2</text>
<text x="224.7" y="38.5">3</text>
<text x="224.7" y="41">4</text>
<text x="224.7" y="43.6">5</text>
<text x="224.7" y="46.1">6</text>
<text x="45.2" y="48.3" transform="rotate(-90 45.2 48.3)">3</text>
<text x="60.4" y="48.3" transform="rotate(-90 60.4 48.3)">3</text>
<text x="39.9" y="54.7">2</text>
<text x="45.2" y="58.5" transform="rotate(-90 45.2 58.5)">1</text>
<text x="60.3" y="54.7">2</text>
<text x="60.4" y="58.5" transform="rotate(-90 60.4 58.5)">1</text>
<text x="132" y="65.2">7</text>
<text x="143.9" y="62.3" transform="rotate(-90 143.9 62.3)">1</text>
<text x="146.4" y="62.9" transform="rotate(-90 146.4 62.9)">24</text>
<text x="149" y="62.9" transform="rotate(-90 149 62.9)">36</text>
<text x="151.5" y="62.9" transform="rotate(-90 151.5 62.9)">48</text>
<text x="154.1" y="62.3" transform="rotate(-90 154.1 62.3)">9</text>
<text x="131.4" y="70.2">44</text>
<text x="132" y="75.3">5</text>
<text x="132" y="77.9">6</text>
<text x="132" y="82.9">2</text>
<text x="132" y="85.5">3</text>
<text x="132" y="88">4</text>
<text x="35.5" y="93.7">2</text>
<text x="40.4" y="91.5" transform="rotate(-90 40.4 91.5)">3</text>
<text x="44.4" y="93.7">4</text>
<text x="131.4" y="93.1">18</text>
<text x="131.4" y="95.6">19</text>
<text x="161.9" y="93.1">10</text>
<text x="161.9" y="95.6">11</text>
<text x="40.4" y="97.9" transform="rotate(-90 40.4 97.9)">1</text>
<text x="131.4" y="98.2">20</text>
<text x="131.4" y="100.7">39</text>
<text x="161.9" y="98.2">12</text>
<text x="161.9" y="100.7">13</text>
<text x="131.4" y="103.3">40</text>
<text x="131.4" y="105.8">41</text>
<text x="161.9" y="103.3">14</text>
<text x="161.9" y="105.8">15</text>
<text x="131.4" y="108.3">42</text>
<text x="131.4" y="110.9">43</text>
<text x="131.4" y="113.4">45</text>
<text x="161.9" y="108.3">16</text>
<text x="161.9" y="110.9">17</text>
<text x="161.9" y="113.4">29</text>
<text x="131.4" y="118.5">21</text>
<text x="131.4" y="116">46</text>
<text x="161.9" y="116">30</text>
<text x="161.9" y="118.5">31</text>
<text x="131.4" y="121">22</text>
<text x="131.4" y="123.6">25</text>
<text x="161.9" y="121">32</text>
<text x="161.9" y="123.6">33</text>
<text x="131.4" y="126.1">26</text>
<text x="131.4" y="128.7">27</text>
<text x="131.4" y="131.2">28</text>
<text x="161.9" y="126.1">34</text>
<text x="161.9" y="128.7">37</text>
<text x="161.9" y="131.2">38</text>
<text x="143.9" y="136.6" transform="rotate(-90 143.9 136.6)">23</text>
<text x="146.4" y="136.6" transform="rotate(-90 146.4 136.6)">35</text>
<text x="149" y="136.6" transform="rotate(-90 149 136.6)">47</text>
<text x="151.5" y="136" transform="rotate(-90 151.5 136)">8</text>
</g>
<g font-size="1.8" fill="#725600">
<text x="263.1" y="39.6">RESET</text>
<text x="263.1" y="37.1">swdio</text>
<text x="263.1" y="42.1">swdclk</text>
<text x="263.1" y="47.2">SW0</text>
<text x="96.5" y="84.2">RS485_~{RE}</text>
<text x="96.5" y="94.2">MUX_SEL_A</text>
<text x="178.6" y="94.2">BUTTON</text>
<text x="96.3" y="96.7">MUX_SEL_B</text>
<text x="178.6" y="101.8">RXD</text>
<text x="178.6" y="96.7">CS</text>
<text x="178.6" y="99.3">TXD</text>
<text x="95.7" y="104.4">Sim_Restart</text>
<text x="98.9" y="106.9">Sim_DTR</text>
<text x="178.6" y="106.9">SCK</text>
<text x="103.4" y="112">SDA</text>
<text x="103.4" y="109.4">SCL</text>
<text x="178.6" y="109.4">MISO</text>
<text x="178.6" y="112">MOSI</text>
<text x="97.7" y="119.8">RS485_DI</text>
<text x="104.9" y="114.5">Button_2</text>
<text x="178.8" y="114.4">CAN_STBY</text>
<text x="195.8" y="117.1">TX1</text>
<text x="195.8" y="119.6">RX1</text>
<text x="96.9" y="122.3">RS485_RO</text>
<text x="178.6" y="124.7">CAN_TX</text>
<text x="178.6" y="122.1">CAN_RX</text>
<text x="97" y="129.9">RS485_DE</text>
<text x="98.9" y="132.2">PWRKEY</text>
<text x="184.9" y="132.3">SEL</text>
</g>
<text font-size="1.3" fill="#725600" x="95.9" y="124.5">DISPLAY_PWR_EN</text>
</svg>
